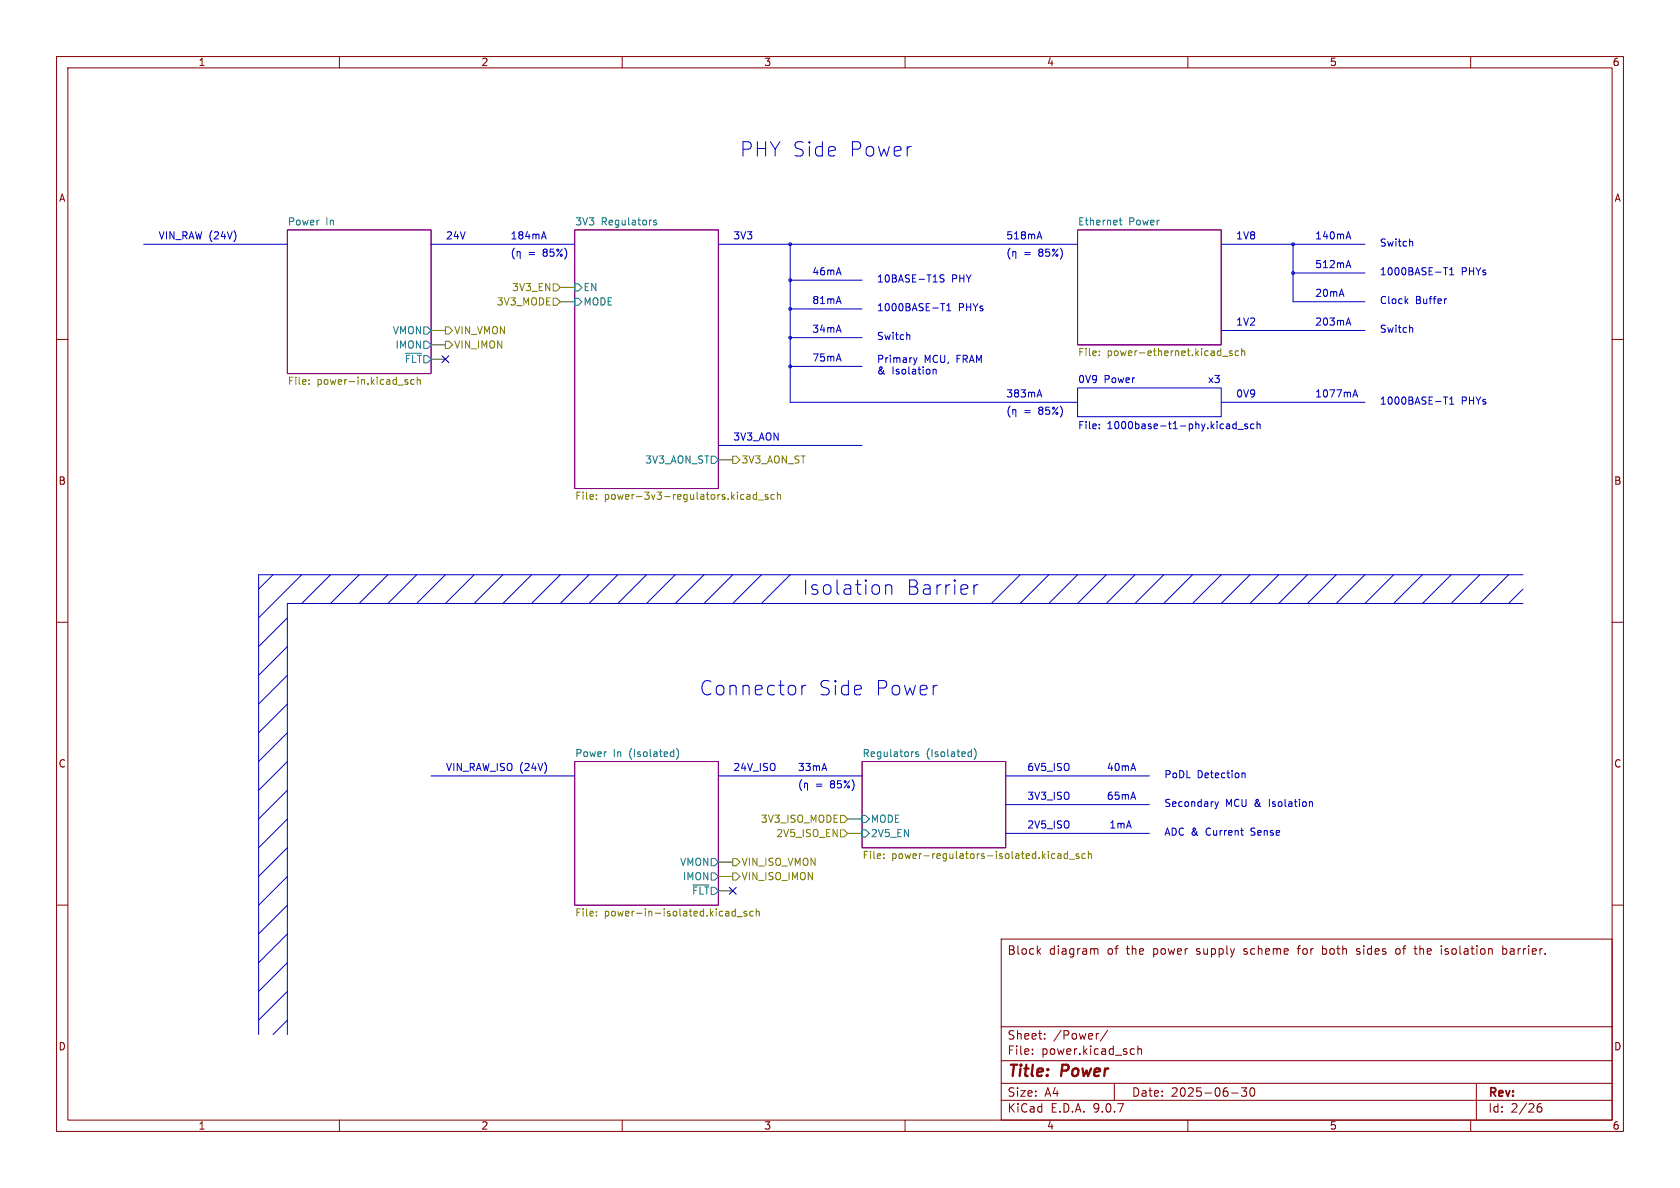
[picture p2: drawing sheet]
<svg xmlns="http://www.w3.org/2000/svg" width="297mm" height="210mm" viewBox="0 0 297 210" stroke-linecap="round" stroke-linejoin="round" font-family="sans-serif">
<g fill="#fff" stroke="#fff" stroke-width=".18">
<path d="M0 0h297v210h-297z"/>
<circle cx="139.7" cy="43.2" r=".25"/>
<circle cx="139.7" cy="54.6" r=".25"/>
<circle cx="139.7" cy="49.5" r=".25"/>
<circle cx="228.6" cy="43.2" r=".25"/>
<circle cx="228.6" cy="48.3" r=".25"/>
<circle cx="139.7" cy="59.7" r=".25"/>
<circle cx="139.7" cy="64.8" r=".25"/>
</g>
<g fill="none" stroke="#840000" stroke-width=".18">
<path d="M10 10h277v190h-277zM12 12h273v186h-273zM60 10v2M110 10v2M160 10v2M210 10v2M260 10v2M10 60h2M285 60h2M10 110h2M285 110h2M10 160h2"/>
<path d="M177 166h108v32h-108zM183.5 168.1l.5 .6M184 167.7l-.6 .6M193.5 167.8h.5l.1 .9M229.3 167.7h.6M233.8 167.2v1.5M233.8 168.6l.4 .1M234.2 167.7l-.4 .1M239.8 168.6l.4 .1M240.2 167.7l-.3 .1-.1 .1 .1 .2 .3 .1M247.4 167.8l-.4-.1-.3 .3v.4l.2 .2h.5M250 167.7h.5"/>
<path d="M250.2 168.6l.3 .1M255.5 168.6l.4 .1M255.7 167.7l-.2 .2 .2 .3M265.7 167.8l.4-.1 .3 .3v.4l-.2 .2h-.5M265.7 167.2v1.5M285 160h2M60 198v2M110 198v2M160 198v2M177 194.5h108M177 191.5h108M177 187.5h108"/>
<path d="M177 181.5h108M182.5 186.3v.1M182.5 185.5v.1M184.7 183.6v.1M184.7 182.8v.1M194.2 182.7l-.2 .1M195.8 182.1l-1.3 2M197 191.5v3M200.1 185.4l.4 .1M200.5 186.3l-.4 .1M201.2 185.5l.2-.1 .3 .1 .1 .9M201.2 184.9v1.5"/>
<path d="M210 198v2M217.7 193.2h1.2M219.5 192.3h.9l-.5 .6 .4 .1v.7l-.2 .1h-.4l-.2-.1M221.1 192.4l.2-.1a.81 .81 0 0 1 .6 .6 .81 .81 0 0 1-.3 .8l-.1 .1a.81 .81 0 0 1-.4-1.4zM260 198v2M261 191.5v6.5M271.7 196l.3-.3h.5l.1 .3v.3l-.3 .3-.4-.1-.2-.2M272.5 195.1a.59 .59 0 0 0-.8 .6"/>
</g>
<path d="M50.8 40.6h25.4v25.4h-25.4zM101.6 40.6h25.4v45.8h-25.4zM190.5 40.6h25.4v20.4h-25.4zM101.6 134.6h25.4v25.4h-25.4zM152.4 134.6h25.4v15.3h-25.4z" fill="none" stroke="#840084" stroke-width=".18"/>
<g fill="none" stroke="#008484" stroke-width=".18">
<path d="M116 39l-.3-.1-.2 .2 .1 .2 .4 .1v.3h-.5M197.9 38.9h.4M198 38.5v1.1l.3 .2M74.9 57.8h.7l.6 .6-.6 .7h-.7zM101.6 50.2h.6l.7 .6-.7 .6h-.6zM101.6 52.7h.6l.7 .6-.7 .7h-.6zM71.7 62.5h2.8M74.9 60.3h.7l.6 .7-.6 .6h-.7zM125.7 80.6h.7l.6 .7-.6 .6h-.7zM119.6 132.3a1.46 1.46 0 0 1 0 1.9M161.4 132.9h.1M162.4 133l-.3-.1-.2 .2v.2l.5 .1v.3h-.5"/>
<path d="M171.4 132.9l.3 .1M171.7 133.7h-.3M171.7 132.5v1.2M172.2 132.3a1.46 1.46 0 0 1 0 1.9M122.5 156.4h2.8M125.7 154.3h.7l.6 .6-.6 .7h-.7zM125.7 151.8h.7l.6 .6-.6 .6h-.7zM152.4 146.7h.6l.7 .6-.7 .7h-.6zM152.4 144.1h.6l.7 .7-.7 .6h-.6z"/>
</g>
<g fill="none" stroke="#848400" stroke-width=".18">
<path d="M78.7 57.8h.7l.6 .6-.6 .7h-.7zM97.8 50.2h.6l.7 .6-.7 .6h-.6zM97.8 52.7h.6l.7 .6-.7 .7h-.6zM54.6 67.8v.1M54.6 67.2v.1M71.6 67.5l.5 .1v.2l-.2 .1h-.3M71.6 67.2h.5M73.2 67.2l-.3-.1-.3 .2 .1 .6h.5M73.8 67.2l.1-.1 .3 .1 .1 .7M73.8 66.7v1.2M78.7 60.3h.7l.6 .7-.6 .6h-.7zM194.3 62.7v.2"/>
<path d="M194.3 62.1v.1M216.1 63h1M217.8 62.1l-.3-.1-.2 .2 .1 .2 .4 .1v.3h-.5M219 62.1l-.4-.1-.2 .3 .1 .5h.5M219.5 62.1l.2-.1 .3 .1 .1 .8M219.5 61.6v1.3M105.4 87.5v.1M105.4 88.1v.2M129.5 80.6h.7l.6 .7-.6 .6h-.7zM132.2 87.4h.2l.2 .2v.7M132.6 88.2l-.4 .1M132.6 87.7l-.4 .1"/>
<path d="M133.8 87.5l-.4-.1-.3 .3 .2 .5h.5M133.8 87v1.3M134.1 88.4h.9M135.7 87.5l-.3-.1-.1 .2v.2l.4 .1v.3h-.4M136.9 87.5l-.4-.1-.2 .3 .1 .5h.5M137.4 87.5l.2-.1 .3 .1 .1 .8M137.4 87v1.3M129.5 154.3h.7l.6 .6-.6 .7h-.7zM129.5 151.8h.7l.6 .6-.6 .6h-.7zM148.6 144.1h.6l.7 .7-.7 .6h-.6zM148.6 146.7h.6l.7 .6-.7 .7h-.6zM156.2 151.6v.2"/>
<path d="M156.2 151v.1M186.4 150.9l.1 .1M186.5 151.7l-.1 .1M187 151h.5l.1 .8M187.6 151.2l-.4 .1-.2 .2 .2 .3 .4-.1M188.7 151l-.3-.1-.3 .3 .1 .5h.5M188.7 150.5v1.3M189 151.9h1M190.7 151l-.3-.1-.2 .2 .1 .2 .4 .1v.3h-.5M191.9 151l-.4-.1-.2 .3 .1 .5h.5M192.4 151l.2-.1 .3 .1 .1 .8M192.4 150.5v1.3"/>
<path d="M105.4 161.8v.1M105.4 161.1v.2M130 160.7v1.2M130 161.1h-.4l-.2 .2 .1 .6h.5M130.3 162h1M132 161.1h-.3l-.2 .2 .1 .1 .4 .2v.3h-.5M133.1 161.1h-.3l-.3 .2 .2 .6h.4M133.7 161.2l.2-.1h.3v.8M133.7 160.7v1.2"/>
</g>
<g fill="none" stroke="#0000c2" stroke-width=".18">
<path d="M25.4 43.2h25.4M76.2 43.2h25.4M90.9 43.9a1.46 1.46 0 0 0 0 1.9M91.4 44.6l.4-.1 .2 .1v1.1M91.4 44.5v.8M93.5 44.6h1M93.5 45h1M95.8 41.9h.6M96.1 41l.5 1.2M127 43.2h63.5M139.7 43.2v27.9h50.8M139.7 49.5h12.7"/>
<path d="M139.7 59.7h12.7M139.7 54.6h12.7M160.5 59.2l.3 .2v.6M166.3 53.7h.7M166.7 53.7v1.2M166.9 48.7l-.5-.1-.2 .1v.4l.6 .2 .1 .3-.2 .3-.5-.1M167.4 54.9h.7M167.4 54l.3-.3v1.2M178.6 43.9a1.46 1.46 0 0 0 0 1.9M179 44.5v.8M179 44.6l.4-.1 .2 .1v1.1M181.2 44.6h.9"/>
<path d="M181.2 45h.9M183.5 41.9h.6M183.8 41l.4 1.2M215.9 43.2h25.4M215.9 58.4h25.4M228.6 43.2v10.1h12.7M228.6 48.3h12.7M238.1 41.9h.6M238.1 47h.6M238.1 57.1h.6M238.4 41l.4 1.2M238.4 46l.4 1.3"/>
<path d="M238.4 56.2l.4 1.3M248.5 53.2l.4 .5M248.9 52.8l-.5 .5M249.4 42.7l.3 .1v.7M249.4 57.9l.3 .2v.6M255.2 47.3h.7M255.6 47.3v1.3M255.7 52.8l-.2 .1M256.3 48.6h.7M256.3 47.7l.3-.4v1.3M127 78.7h25.4M139.7 64.8h12.7"/>
<path d="M161.5 63.2l.3 .9M161.8 64.1l-.3 .4M162.1 63.2l-.3 .9M165 65.3v.8M165 65.4l.1-.1h.3l.1 .8M178.6 71.8a1.46 1.46 0 0 0 0 1.9M179 72.4v.8M179 72.5l.4-.1 .2 .2v1.1M181.2 72.6h.9M181.2 72.9h.9M183.5 69.8h.6M183.8 68.9l.4 1.3"/>
<path d="M190.5 68.6h25.4v5.1h-25.4zM194.3 75.7v.1M194.3 75v.1M215.9 71.1h25.4M218.5 74.5v1.3M218.5 75l-.3-.1-.3 .3 .2 .5h.4M218.8 75.9h1M220.5 75l-.3-.1-.1 .2v.2l.4 .1v.3h-.4M221.7 75l-.4-.1-.2 .3 .1 .5h.5M222.2 75.1l.2-.2 .3 .1 .1 .8M222.2 74.5v1.3M239.3 69.8h.6"/>
<path d="M239.6 68.9l.4 1.3M255.2 70.2h.7M255.6 70.2v1.2M256.3 70.5l.3-.3v1.2M256.3 71.4h.7M48.3 101.6l-2.6 2.5M50.8 119.4l-5.1 5.1M50.8 109.2l-5.1 5.1M50.8 114.3l-5.1 5.1M53.3 101.6l-7.6 7.6M58.4 101.6l-5.1 5.1M63.5 101.6l-5.1 5.1"/>
<path d="M68.6 101.6l-5.1 5.1M73.7 101.6l-5.1 5.1M78.7 101.6l-5 5.1M83.8 101.6l-5.1 5.1M88.9 101.6l-5.1 5.1M94 101.6l-5.1 5.1M99.1 101.6l-5.1 5.1M104.1 101.6l-5 5.1M109.2 101.6l-5.1 5.1M114.3 101.6l-5.1 5.1M119.4 101.6l-5.1 5.1M124.5 101.6l-5.1 5.1"/>
<path d="M129.5 101.6l-5 5.1M134.6 101.6l-5.1 5.1M139.7 101.6l-5.1 5.1M156.6 103.4v1.7M156.6 103.6a.63 .63 0 0 1 1.1 .1v1.4M172.2 103.4v1.7M172.9 103.4a.65 .65 0 0 0-.7 .4M180.3 101.6l-5 5.1M185.4 101.6l-5.1 5.1M190.5 101.6l-5.1 5.1M195.6 101.6l-5.1 5.1M200.7 101.6l-5.1 5.1"/>
<path d="M205.7 101.6l-5 5.1M210.8 101.6l-5.1 5.1M215.9 101.6l-5.1 5.1M221 101.6l-5.1 5.1M226.1 101.6l-5.1 5.1M231.1 101.6l-5 5.1M236.2 101.6l-5.1 5.1M241.3 101.6l-5.1 5.1M246.4 101.6l-5.1 5.1M251.5 101.6l-5.1 5.1M256.5 101.6l-5 5.1M261.6 101.6l-5.1 5.1"/>
<path d="M266.7 101.6l-5.1 5.1M269.2 101.6h-223.5v81.3M269.2 106.7h-218.4v76.2M269.2 104.1l-2.5 2.6M50.8 134.6l-5.1 5.1M50.8 139.7l-5.1 5.1M50.8 124.5l-5.1 5M50.8 129.5l-5.1 5.1M76.2 137.2h25.4M127 137.2h25.4M141.7 137.8a1.46 1.46 0 0 0 0 2M141.8 121.1v1.7"/>
<path d="M142.2 138.4v.9M142.2 138.6l.4-.2 .2 .2v1.1M142.5 121.1a.65 .65 0 0 0-.7 .5M144.3 138.6h1M144.3 139h1M177.8 137.2h25.4M219.6 136.8l.1-.2 .4 .1v.8M50.8 154.9l-5.1 5.1M50.8 144.8l-5.1 5.1M50.8 149.9l-5.1 5M177.8 142.2h25.4M177.8 147.3h25.4"/>
<path d="M214.8 141.7l.3 .9M215.1 142.6l-.3 .4M215.4 141.7l-.3 .9M219.3 146.8h.5M219.7 147.6h.1M231.7 141.7l.3 .2v.7M50.8 175.3l-5.1 5M50.8 165.1l-5.1 5.1M50.8 160l-5.1 5.1M50.8 170.2l-5.1 5.1M50.8 180.3l-2.5 2.6"/>
<circle cx="139.7" cy="49.5" r=".25"/>
<circle cx="139.7" cy="59.7" r=".25"/>
<circle cx="139.7" cy="54.6" r=".25"/>
<circle cx="139.7" cy="43.2" r=".25"/>
<circle cx="228.6" cy="48.3" r=".25"/>
<circle cx="228.6" cy="43.2" r=".25"/>
<circle cx="139.7" cy="64.8" r=".25"/>
</g>
<path d="M76.2 58.4h2.5M99.1 53.3h2.5M99.1 50.8h2.5M76.2 61h2.5M76.2 63.5h2.5M127 81.3h2.5M127 152.4h2.5M127 154.9h2.5M127 157.5h2.5M149.9 144.8h2.5M149.9 147.3h2.5" fill="none" stroke="#008400" stroke-width=".18"/>
<path d="M78.1 62.9l1.2 1.2M79.3 62.9l-1.2 1.2M128.9 156.9l1.2 1.2M130.1 156.9l-1.2 1.2" fill="none" stroke="#000084" stroke-width=".18"/>
<g font-size="3.5" fill="#0000c2">
<text x="130.8" y="27.9">PHY Side</text>
<text x="150" y="27.9">Power</text>
<text x="141.8" y="105.4">Isolation</text>
<text x="160.2" y="105.4">Barrier</text>
<text x="123.6" y="123.2">Connector</text>
<text x="144.6" y="123.2">Side</text>
<text x="154.6" y="123.2">Power</text>
</g>
<g font-size="2.8" fill="#840000">
<text x="178" y="190.9">Title:</text>
<text x="187.7" y="190.9">Power</text>
</g>
<g font-size="2.1" fill="#840000">
<text x="178" y="169">Block</text>
<text x="185.4" y="169">diagram</text>
<text x="195.8" y="169">of</text>
<text x="199.3" y="169">the</text>
<text x="204.1" y="169">power</text>
<text x="211.9" y="169">supply</text>
<text x="220.4" y="169">scheme</text>
<text x="230.2" y="169">for</text>
<text x="234.6" y="169">both</text>
<text x="240.8" y="169">sides</text>
<text x="247.9" y="169">of</text>
<text x="251.4" y="169">the</text>
<text x="256.2" y="169">isolation</text>
<text x="267.3" y="169">barrier.</text>
<text x="178" y="184">Sheet:</text>
<text x="186.2" y="184">/Power/</text>
<text x="178" y="186.7">File:</text>
<text x="184.1" y="186.7">power.kicad_sch</text>
<text x="178" y="196.9">KiCad</text>
<text x="178" y="194.1">Size:</text>
<text x="184.7" y="194.1">A4</text>
<text x="185.7" y="196.9">E.D.A.</text>
<text x="193.3" y="196.9">9.0.7</text>
<text x="200" y="194.1">Date:</text>
<text x="207" y="194.1">2025-06-30</text>
<text x="263" y="194.3">Rev:</text>
<text x="263" y="196.9">Id:</text>
<text x="267.1" y="196.9">2/26</text>
</g>
<g font-size="1.8" fill="#840000">
<text x="35" y="11.9">1</text>
<text x="85" y="11.9">2</text>
<text x="135" y="11.9">3</text>
<text x="185" y="11.9">4</text>
<text x="235" y="11.9">5</text>
<text x="285" y="11.9">6</text>
<text x="10.3" y="35.9">A</text>
<text x="285.3" y="35.9">A</text>
<text x="10.3" y="85.9">B</text>
<text x="285.3" y="85.9">B</text>
<text x="10.3" y="135.9">C</text>
<text x="285.3" y="135.9">C</text>
<text x="10.3" y="185.9">D</text>
<text x="285.3" y="185.9">D</text>
<text x="35" y="199.9">1</text>
<text x="85" y="199.9">2</text>
<text x="135" y="199.9">3</text>
<text x="185" y="199.9">4</text>
<text x="235" y="199.9">5</text>
<text x="285" y="199.9">6</text>
</g>
<g font-size="1.8" fill="#008484">
<text x="50.8" y="39.9">Power</text>
<text x="57.6" y="39.9">In</text>
<text x="101.6" y="39.9">3V3</text>
<text x="106.3" y="39.9">Regulators</text>
<text x="190.5" y="39.9">Ethernet</text>
<text x="199.5" y="39.9">Power</text>
<text x="103.1" y="51.7">EN</text>
<text x="69.3" y="59.3">VMON</text>
<text x="103.1" y="54.2">MODE</text>
<text x="69.8" y="61.8">IMON</text>
<text x="71.5" y="64.4">~{FLT}</text>
<text x="114" y="82.1">3V3_AON_ST</text>
<text x="101.6" y="133.9">Power</text>
<text x="108.4" y="133.9">In</text>
<text x="111.3" y="133.9">(Isolated)</text>
<text x="152.4" y="133.9">Regulators</text>
<text x="163.7" y="133.9">(Isolated)</text>
<text x="153.9" y="148.2">2V5_EN</text>
<text x="153.9" y="145.6">MODE</text>
<text x="120.1" y="153.3">VMON</text>
<text x="120.6" y="155.8">IMON</text>
<text x="122.3" y="158.3">~{FLT}</text>
</g>
<g font-size="1.8" fill="#0000c2">
<text x="27.9" y="42.5">VIN_RAW (24V)</text>
<text x="78.7" y="42.5">24V</text>
<text x="90.2" y="42.5">184mA</text>
<text x="96.1" y="45.5">85%)</text>
<text x="129.5" y="42.5">3V3</text>
<text x="177.8" y="42.5">518mA</text>
<text x="183.7" y="45.5">85%)</text>
<text x="218.4" y="42.5">1V8</text>
<text x="232.4" y="42.5">140mA</text>
<text x="232.4" y="47.6">512mA</text>
<text x="243.8" y="43.8">Switch</text>
<text x="143.5" y="54">81mA</text>
<text x="143.5" y="48.9">46mA</text>
<text x="154.9" y="50.1">10BASE-T1S</text>
<text x="168.2" y="50.1">PHY</text>
<text x="232.4" y="52.7">20mA</text>
<text x="243.8" y="54">Clock</text>
<text x="243.8" y="48.9">1000BASE-T1</text>
<text x="250.2" y="54">Buffer</text>
<text x="258.3" y="48.9">PHYs</text>
<text x="143.5" y="59">34mA</text>
<text x="154.9" y="55.2">1000BASE-T1</text>
<text x="169.4" y="55.2">PHYs</text>
<text x="218.4" y="57.8">1V2</text>
<text x="232.4" y="57.8">203mA</text>
<text x="243.8" y="59">Switch</text>
<text x="143.5" y="64.1">75mA</text>
<text x="154.9" y="60.3">Switch</text>
<text x="154.9" y="64.4">Primary</text>
<text x="163.4" y="64.4">MCU,</text>
<text x="169.2" y="64.4">FRAM</text>
<text x="154.9" y="66.4">&amp;</text>
<text x="157.7" y="66.4">Isolation</text>
<text x="177.8" y="70.5">383mA</text>
<text x="190.5" y="67.9">0V9</text>
<text x="195.2" y="67.9">Power</text>
<text x="213.5" y="67.9">x3</text>
<text x="218.4" y="70.5">0V9</text>
<text x="232.4" y="70.5">1077mA</text>
<text x="243.8" y="71.7">1000BASE-T1</text>
<text x="258.3" y="71.7">PHYs</text>
<text x="183.7" y="73.4">85%)</text>
<text x="190.5" y="76">File:</text>
<text x="195.7" y="76">1000base-t1-phy.kicad_sch</text>
<text x="129.5" y="78.1">3V3_AON</text>
<text x="78.7" y="136.5">VIN_RAW_ISO (24V)</text>
<text x="129.5" y="136.5">24V_ISO</text>
<text x="141" y="136.5">33mA</text>
<text x="181.5" y="136.5">6V5_ISO</text>
<text x="195.6" y="136.5">40mA</text>
<text x="205.7" y="137.8">PoDL</text>
<text x="211.6" y="137.8">Detection</text>
<text x="146.9" y="139.5">85%)</text>
<text x="181.5" y="141.6">3V3_ISO</text>
<text x="195.6" y="141.6">65mA</text>
<text x="205.7" y="142.9">Secondary</text>
<text x="216.6" y="142.9">MCU &amp;</text>
<text x="224.6" y="142.9">Isolation</text>
<text x="181.5" y="146.7">2V5_ISO</text>
<text x="196" y="146.7">1mA</text>
<text x="205.7" y="147.9">ADC &amp;</text>
<text x="213.3" y="147.9">Current</text>
<text x="221.4" y="147.9">Sense</text>
</g>
<g font-size="1.8" fill="#848400">
<text x="90.4" y="51.7">3V3_EN</text>
<text x="80.2" y="59.3">VIN_VMON</text>
<text x="87.7" y="54.2">3V3_MODE</text>
<text x="80.2" y="61.8">VIN_IMON</text>
<text x="190.5" y="63.3">File:</text>
<text x="195.7" y="63.3">power-ethernet.kicad_sch</text>
<text x="50.8" y="68.4">File:</text>
<text x="56" y="68.4">power-in.kicad_sch</text>
<text x="131" y="82.1">3V3_AON_ST</text>
<text x="101.6" y="88.7">File:</text>
<text x="106.8" y="88.7">power-3v3-regulators.kicad_sch</text>
<text x="134.4" y="145.6">3V3_ISO_MODE</text>
<text x="137.1" y="148.2">2V5_ISO_EN</text>
<text x="131" y="155.8">VIN_ISO_IMON</text>
<text x="131" y="153.3">VIN_ISO_VMON</text>
<text x="152.4" y="152.2">File:</text>
<text x="157.6" y="152.2">power-regulators-isolated.kicad_sch</text>
<text x="101.6" y="162.3">File:</text>
<text x="106.8" y="162.3">power-in-isolated.kicad_sch</text>
</g>
</svg>
